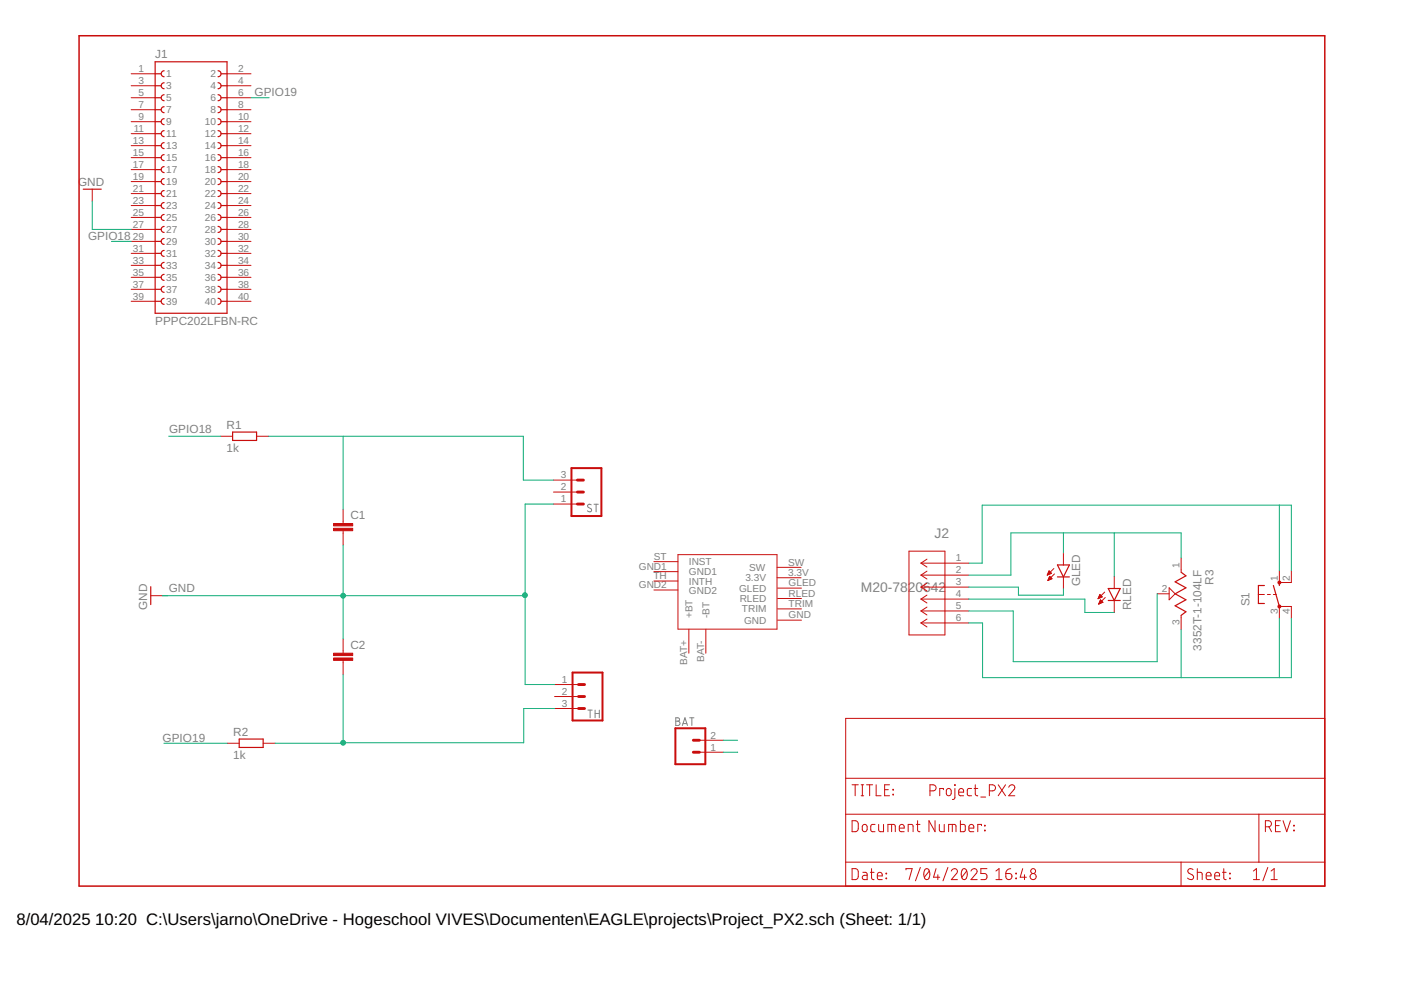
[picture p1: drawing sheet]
<svg xmlns="http://www.w3.org/2000/svg" width="297mm" height="210mm" viewBox="0 0 297 210" stroke-linecap="round" stroke-linejoin="round" font-family="sans-serif">
<g fill="none" stroke="#808080" stroke-width=".21">
<path d="M125.3 107a.41 .41 0 0 0-.6 0 .41 .41 0 0 0 .1 .6l.5 .2a.44 .44 0 0 1-.1 .7 .44 .44 0 0 1-.7-.2M125.9 106.9h1M126.4 106.9v1.6M124.7 150.6h.9M125.1 150.6v1.6M126.2 150.6v1.6M126.2 151.3h.9M127.1 150.6v1.6M143.3 152.2h.4a.36 .36 0 0 1 .4 .3 .36 .36 0 0 1-.4 .4 .46 .46 0 0 1 .5 .5 .46 .46 0 0 1-.5 .4h-.4zM143.3 152.9h.4M144.7 153.8l.5-1.6 .6 1.6M144.8 153.4h.8"/>
<path d="M146.2 152.2h.9M146.7 152.2v1.6"/>
</g>
<path d="M16.8 7.6h264.1v180.3h-264.1z" fill="none" stroke="#c90d0c" stroke-width=".32"/>
<g fill="none" stroke="#c90d0c" stroke-width=".21">
<path d="M27.8 15.6h5.1M27.8 18.2h5.1M48.1 15.6h5.1M48.1 18.2h5.1M27.8 20.7h5.1M27.8 23.3h5.1M27.8 25.8h5.1M27.8 28.3h5.1M27.8 30.9h5.1M27.8 33.4h5.1M27.8 36h5.1M27.8 38.5h5.1"/>
<path d="M48.1 20.7h5.1M48.1 23.3h5.1M48.1 25.8h5.1M48.1 28.3h5.1M48.1 30.9h5.1M48.1 33.4h5.1M48.1 36h5.1M48.1 38.5h5.1M19.6 40.1v2.6M27.8 41h5.1M27.8 43.6h5.1M27.8 46.1h5.1"/>
<path d="M27.8 48.6h5.1M27.8 51.2h5.1M27.8 53.7h5.1M27.8 56.3h5.1M27.8 58.8h5.1M48.1 41h5.1M48.1 43.6h5.1M48.1 46.1h5.1M48.1 48.6h5.1M48.1 51.2h5.1M48.1 53.7h5.1M48.1 56.3h5.1"/>
<path d="M48.1 58.8h5.1M27.8 61.3h5.1M27.8 63.9h5.1M48.1 61.3h5.1M48.1 63.9h5.1M46.8 92.5h2.5M54.4 92.5h2.5M72.7 107.9v3.1M72.7 112.5v3.1M117.3 106.9h5.1M117.3 104.3h5.1M117.3 101.8h5.1"/>
<path d="M138.6 119.1h5.1M143.7 117.6h21v15.8h-21zM192.7 116.9h7.6v17.7h-7.6zM195.3 119.4h10.1M195.3 119.4l1.2 .8M196.5 118.6l-1.2 .8M225.5 117.2v2.6M250.4 118.3v3M32 126.3h2.5M72.7 135.4v3.1M138.6 121.2h5.1M138.6 123.2h5.1"/>
<path d="M138.6 125.1h5.1M146 133.4v5.1M149.6 133.4v5.1M164.8 122.5h5M164.8 120.3h5M164.9 124.7h5M164.9 126.9h5M164.9 129.1h5M164.9 131.5h5M195.3 121.9h10.1M195.3 124.5h10.1M195.3 127h10.1"/>
<path d="M195.3 129.5h10.1M195.3 132.1h10.1M195.3 121.9l1.2 .9M195.3 124.5l1.2 .8M195.3 127l1.2 .8M195.3 129.5l1.2 .9M195.3 132.1l1.2 .8M196.5 121.1l-1.2 .8M196.5 123.6l-1.2 .9M196.5 126.2l-1.2 .8M196.5 128.7l-1.2 .8M196.5 131.3l-1.2 .8"/>
<path d="M222.1 121.9h.1M222.1 121.8h.3M222.2 121.7h.5M222.2 121.5h.7M222.2 123h.2M222.2 121.4h.6M222.2 122.9h.5M222.3 121.3h.4M222.3 122.7h.6M222.4 121.2h.1M222.4 122.6h.6M222.4 121.1l-.4 .8"/>
<path d="M222.4 121.1l.5 .5-.9 .3M222.4 121.1h.1M222.4 122.5h.5M222.5 122.4h.2M222.5 122.3h.1M222.5 122.2l.6 .5-.9 .4zM223.4 120.5l-1.4 1.4M223.6 121.7l-1.4 1.4M225.5 122.3v2.5M232.9 126.9h.1M232.9 126.7h.4M233 126.6h.6"/>
<path d="M233 128.1h.1M233 126.5h.6M233 127.9h.3M233.1 126.4h.4M233.1 127.8h.5M233.1 126.2h.3M233.1 127.7h.7M233.2 127.6h.5M233.2 126.1h.1M233.2 126l.5 .6-.9 .3zM233.2 127.4h.4M233.3 127.3h.2"/>
<path d="M233.3 127.2l-.4 .9M233.3 127.2l.5 .5M233.3 127.2h.1M233.8 127.7l-.9 .4M234.2 125.5l-1.4 1.4M234.3 126.7l-1.4 1.4M236.2 122.2v2.6M236.2 127.3v2.6M245.3 125.9h2.6M247.9 124.6l1.3 1.3-1.3 1.3zM250.4 130.5v3M266.8 126h1.3"/>
<path d="M268.7 126h.6M270 126h.6M271.3 121v2.5h2.5v-2.5M271.3 131.1v-2.5h2.5v2.5M48.2 157.6h2.5M55.8 157.6h2.5M72.7 140v3.1M117.6 145.1h5.1M117.6 147.7h5.1M117.6 150.2h5.1M148.3 159.5h5.1M148.3 157h5.1"/>
<path d="M179.3 152.3h101.6v35.6h-101.6zM179.3 172.6h101.6M179.3 165h101.6M180.7 174h.8l.4 .5 .1 1.2-.2 .4-.3 .2h-.8zM180.7 166.4h1.3M181.3 166.4v2.3M182.6 166.4h.5M182.6 168.7h.5M182.8 166.4v2.3M182.9 175l.5-.2a.92 .92 0 0 1 .2 1.5h-.4l-.4-.3zM183.7 166.4h1.3M184.4 166.4v2.3"/>
<path d="M185.5 174.8h-.6l-.3 .4 .1 1 .8 .1M185.8 166.4v2.3h1M186.3 174.8v1.2l.1 .2 .3 .1h.6v-1.5M187.6 167.4h.7M188.3 176.3v-1.5l1.4 .1 .1 1.4M188.6 166.4h-1v2.3h1M189 174.8v1.5M189.3 167.4l.1 .1zM189.3 168.4l.1 .1zM190.7 175.6h1a.55 .55 0 0 0-.3-.8 .55 .55 0 0 0-.7 .5l.1 .9 .9 .1M192.6 176.3v-1.5l.9 .1 .1 1.4M194.3 174.8h.8"/>
<path d="M194.5 174l.1 2.1 .5 .2M197.2 167.7h.6a.65 .65 0 0 0 .7-.7 .65 .65 0 0 0-.7-.6h-.6v2.3M198.2 174v2.3l-1.2-2.3v2.3M199.2 174.8v1.2l.1 .2 .3 .1h.6v-1.5M200 167.4v-.2h-.8v1.5M200.7 167.4l.4-.2 .4 .2 .2 .8a.52 .52 0 0 1-.5 .5 .52 .52 0 0 1-.6-.5zM201.1 176.3v-1.5l1.5 .1 .1 1.4M201.9 174.8v1.5M202.4 166.4l.1 .1zM202.5 167.2v1.9l-.2 .3-.4 .1M203.3 168h1a.55 .55 0 0 0-.4-.8 .55 .55 0 0 0-.6 .5l.1 .9 .9 .1M203.6 174v2.3h.8l.2-.2v-1.1l-.2-.2h-.8"/>
<path d="M205.4 175.6h1.1a.55 .55 0 0 0-.4-.8 .55 .55 0 0 0-.7 .5l.1 .9 1 .1M206 167.2h-.7l-.2 .4 .1 1 .8 .1M206.5 167.2h.8M206.8 166.4v1.9l.1 .3 .4 .1M207.9 169h1.1M208.1 175v-.2h-.8v1.5M208.7 176l.2 .1zM208.7 175l.2 .1zM209.8 167.7h.6a.65 .65 0 0 0 .7-.7 .65 .65 0 0 0-.7-.6h-.6v2.3M211.6 166.4l1.6 2.3M213.2 166.4l-1.6 2.3M213.9 166.9a.64 .64 0 0 1 .9-.5 .64 .64 0 0 1 .2 1l-1.1 1.3h1.3"/>
<path d="M266.9 172.6v10.2M268.3 175.3h.6a.65 .65 0 0 0 .7-.6 .65 .65 0 0 0-.7-.7h-.6v2.3M269 175.3l.6 1M270.4 175h.8M271.5 174h-1.1v2.3h1.1M272 174l.8 2.3 .8-2.3M274.3 175l.1 .1zM274.3 176l.1 .1zM179.3 182.8h101.6M180.7 184.2h.8l.4 .4 .1 1.3-.2 .3-.3 .3h-.8zM182.9 185h.7l.3 .3v1.2h-.6a.46 .46 0 0 1-.5-.5 .46 .46 0 0 1 .5-.4h.6M184.5 185h.8"/>
<path d="M184.8 184.2v1.9l.1 .3 .4 .1M186 185.7h1a.54 .54 0 0 0-.3-.7 .54 .54 0 0 0-.7 .5l.1 .9 .9 .1M187.9 185.1l.1 .2zM187.9 186.2l.1 .1zM192.1 184.4v-.2h1.3l-.7 2.3M195.1 183.9l-1 2.9M196.1 184.4a.62 .62 0 0 1 .8-.1 .62 .62 0 0 1 .2 .7 .99 .99 0 0 1-.7 1.5 1.65 1.65 0 0 1-.3-2.1zM197 184.7l-1 1.3M198.5 184.2l-.6 1.8h1.3M198.8 185.5v1M201 183.9l-1.1 2.9M201.7 184.7a.64 .64 0 0 1 .9-.5 .64 .64 0 0 1 .2 1l-1.1 1.3h1.3"/>
<path d="M204 184.4a.62 .62 0 0 1 .8-.1 .62 .62 0 0 1 .3 .7 .99 .99 0 0 1-.8 1.5 1.68 1.68 0 0 1-.3-2.1zM205 184.7l-1.1 1.3M205.9 184.7a.64 .64 0 0 1 .9-.5 .64 .64 0 0 1 .2 1l-1.1 1.3h1.3M209.3 184.2h-1.3v1h.7a.66 .66 0 0 1 .6 .7 .66 .66 0 0 1-.6 .6h-.7M211.2 186.5h1.2M211.2 184.7l.6-.5v2.3M213.3 185.2h.7a.65 .65 0 0 1 .5 .7 .65 .65 0 0 1-.6 .6 .65 .65 0 0 1-.6-.6zM214.3 184.2l-.7 .3-.3 .7M215.4 186.2l.1 .1zM215.4 185.1l.1 .2zM216.8 184.2l-.5 1.8h1.3M217.2 185.5v1"/>
<path d="M250.4 182.8v5.1M252.9 184.4a.58 .58 0 0 0-.8-.1 .58 .58 0 0 0 0 .8l.7 .4a.58 .58 0 0 1 .1 .9 .58 .58 0 0 1-.9 0l-.2-.2M253.9 185l.9 .1 .1 1.4M253.9 184.2v2.3M255.7 185.7h1.1a.54 .54 0 0 0-.4-.7 .54 .54 0 0 0-.7 .5l.1 .9 1 .1M257.5 185.7h1.1a.54 .54 0 0 0-.4-.7 .54 .54 0 0 0-.7 .5l.2 .9 .9 .1M259.2 185h.8M259.5 184.2v2.1l.5 .2M260.7 186.2l.1 .1zM260.7 185.1l.1 .2zM265.7 186.5h1.3M265.7 184.7l.7-.5v2.3"/>
<path d="M268.8 183.9l-1 2.9M269.5 186.5h1.3M269.5 184.7l.7-.5v2.3"/>
<circle cx="219" cy="184.7" r=".52"/>
<circle cx="219" cy="185.8" r=".65"/>
</g>
<g fill="none" stroke="#c90d0c" stroke-width=".25">
<path d="M32.9 15.6h1.3M32.9 13.1h15.2v53.3h-15.2zM32.9 18.2h1.3M34.8 15a.63 .63 0 0 0-.6 .6 .63 .63 0 0 0 .6 .7M34.8 17.5a.63 .63 0 0 0-.6 .7 .63 .63 0 0 0 .6 .6M46.2 15a.63 .63 0 0 1 .7 .6 .63 .63 0 0 1-.7 .7M46.2 17.5a.63 .63 0 0 1 .7 .7 .63 .63 0 0 1-.7 .6M46.9 15.6h1.2M46.9 18.2h1.2M32.9 20.7h1.3M32.9 23.3h1.3M32.9 25.8h1.3"/>
<path d="M32.9 28.3h1.3M32.9 30.9h1.3M32.9 33.4h1.3M32.9 36h1.3M32.9 38.5h1.3M34.8 20.1a.63 .63 0 0 0-.6 .6 .63 .63 0 0 0 .6 .7M34.8 22.6a.63 .63 0 0 0-.6 .7 .63 .63 0 0 0 .6 .6M34.8 25.2a.63 .63 0 0 0-.6 .6 .63 .63 0 0 0 .6 .6M34.8 27.7a.63 .63 0 0 0-.6 .6 .63 .63 0 0 0 .6 .7M34.8 30.2a.63 .63 0 0 0-.6 .7 .63 .63 0 0 0 .6 .6M34.8 32.8a.63 .63 0 0 0-.6 .6 .63 .63 0 0 0 .6 .7M34.8 35.3a.63 .63 0 0 0-.6 .7 .63 .63 0 0 0 .6 .6"/>
<path d="M34.8 37.9a.63 .63 0 0 0-.6 .6 .63 .63 0 0 0 .6 .6M46.2 20.1a.63 .63 0 0 1 .7 .6 .63 .63 0 0 1-.7 .7M46.2 22.6a.63 .63 0 0 1 .7 .7 .63 .63 0 0 1-.7 .6M46.2 25.2a.63 .63 0 0 1 .7 .6 .63 .63 0 0 1-.7 .6M46.2 27.7a.63 .63 0 0 1 .7 .6 .63 .63 0 0 1-.7 .7M46.2 30.2a.63 .63 0 0 1 .7 .7 .63 .63 0 0 1-.7 .6M46.2 32.8a.63 .63 0 0 1 .7 .6 .63 .63 0 0 1-.7 .7M46.2 35.3a.63 .63 0 0 1 .7 .7 .63 .63 0 0 1-.7 .6M46.2 37.9a.63 .63 0 0 1 .7 .6 .63 .63 0 0 1-.7 .6M46.9 20.7h1.2M46.9 23.3h1.2M46.9 25.8h1.2"/>
<path d="M46.9 28.3h1.2M46.9 30.9h1.2M46.9 33.4h1.2M46.9 36h1.2M46.9 38.5h1.2M17.7 40.1h3.8M32.9 41h1.3M32.9 43.6h1.3M32.9 46.1h1.3M32.9 48.6h1.3M32.9 51.2h1.3M32.9 53.7h1.3"/>
<path d="M32.9 56.3h1.3M32.9 58.8h1.3M34.8 40.4a.63 .63 0 0 0-.6 .6 .63 .63 0 0 0 .6 .7M34.8 42.9a.63 .63 0 0 0-.6 .7 .63 .63 0 0 0 .6 .6M34.8 45.5a.63 .63 0 0 0-.6 .6 .63 .63 0 0 0 .6 .6M34.8 48a.63 .63 0 0 0-.6 .6 .63 .63 0 0 0 .6 .7M34.8 50.5a.63 .63 0 0 0-.6 .7 .63 .63 0 0 0 .6 .6M34.8 53.1a.63 .63 0 0 0-.6 .6 .63 .63 0 0 0 .6 .7M34.8 55.6a.63 .63 0 0 0-.6 .7 .63 .63 0 0 0 .6 .6M34.8 58.2a.63 .63 0 0 0-.6 .6 .63 .63 0 0 0 .6 .6M46.2 40.4a.63 .63 0 0 1 .7 .6 .63 .63 0 0 1-.7 .7M46.2 42.9a.63 .63 0 0 1 .7 .7 .63 .63 0 0 1-.7 .6"/>
<path d="M46.2 45.5a.63 .63 0 0 1 .7 .6 .63 .63 0 0 1-.7 .6M46.2 48a.63 .63 0 0 1 .7 .6 .63 .63 0 0 1-.7 .7M46.2 50.5a.63 .63 0 0 1 .7 .7 .63 .63 0 0 1-.7 .6M46.2 53.1a.63 .63 0 0 1 .7 .6 .63 .63 0 0 1-.7 .7M46.2 55.6a.63 .63 0 0 1 .7 .7 .63 .63 0 0 1-.7 .6M46.2 58.2a.63 .63 0 0 1 .7 .6 .63 .63 0 0 1-.7 .6M46.9 41h1.2M46.9 43.6h1.2M46.9 46.1h1.2M46.9 48.6h1.2M46.9 51.2h1.2M46.9 53.7h1.2"/>
<path d="M46.9 56.3h1.2M46.9 58.8h1.2M32.9 61.3h1.3M32.9 63.9h1.3M34.8 60.7a.63 .63 0 0 0-.6 .6 .63 .63 0 0 0 .6 .7M34.8 63.2a.63 .63 0 0 0-.6 .7 .63 .63 0 0 0 .6 .6M46.2 60.7a.63 .63 0 0 1 .7 .6 .63 .63 0 0 1-.7 .7M46.2 63.2a.63 .63 0 0 1 .7 .7 .63 .63 0 0 1-.7 .6M46.9 61.3h1.2M46.9 63.9h1.2M49.3 91.6h5.1v1.8h-5.1zM224.2 119.8h2.5l-1.2 2.5z"/>
<path d="M32 124.4v3.8M224.2 122.3h2.5M235 124.8h2.5l-1.3 2.5zM235 127.3h2.5M250.4 121.3l1 .8-2.2 1.3 2.2 1.2-2.2 1.3 2.2 1.3-2.2 1.2 2.2 1.3-1 .8M268.1 124.1h-1.3v3.9h1.3M270 124.1l1.3 4.5M271.3 123.5v.6M50.7 156.7h5.1v1.8h-5.1z"/>
</g>
<g fill="#c90d0c" stroke="#c90d0c" stroke-width=".21">
<circle cx="271.3" cy="128.6" r=".32"/>
<circle cx="271.3" cy="123.5" r=".32"/>
</g>
<g fill="#c90d0c" stroke="#c90d0c" stroke-width=".21">
<path d="M70.7 112h4.1v.5h-4.1z"/>
<path d="M70.7 111h4.1v.5h-4.1z"/>
<path d="M70.7 139.5h4.1v.5h-4.1z"/>
<path d="M70.7 138.5h4.1v.5h-4.1z"/>
</g>
<path d="M121.2 99.3h6.3v10.1h-6.3zM121.4 142.6h6.3v10.2h-6.3zM143.2 154.4h6.3v7.6h-6.3z" fill="none" stroke="#c90d0c" stroke-width=".42"/>
<path d="M122.4 101.8h1.3M122.4 104.3h1.3M122.4 106.9h1.3M122.7 150.2h1.2M122.7 147.7h1.2M122.7 145.1h1.2M147 157h1.3M147 159.5h1.3" fill="none" stroke="#c90d0c" stroke-width=".61"/>
<g fill="none" stroke="#0dab76" stroke-width=".21">
<path d="M53.2 20.7h3.9M19.6 42.7v5.9h8.2M23.7 51.2h4.1M23.7 51.2h.1M35.8 92.5h11M56.9 92.5h54.1v9.3h6.3M72.7 92.5v15.4M72.7 115.6v19.8M117.3 106.9h-6v38.2h6.3M205.4 119.4h2.8v-12.3h65.6v13.9M225.5 113v4.2M236.2 113v9.2"/>
<path d="M250.4 118.3v-5.3h-36.1v8.9h-8.9M271.3 107.1v13.9M34.5 126.3h76.8M205.4 124.5h10.5v1.7h9.6v-1.4M205.4 127h24.6v2.9h6.2M245.3 125.9v14.4h-30.5v-10.8h-9.4M250.4 133.5v10.2M271.3 131.1v12.6M273.8 131.1v12.6h-65.5v-11.6h-2.9M34.8 157.6h13.4M72.7 143.1v14.5h-14.4M117.6 150.2h-6.6v7.3h-38.3"/>
<path d="M153.4 157h3M153.4 159.5h3"/>
</g>
<g fill="#0dab76" stroke="#0dab76" stroke-width=".21">
<circle cx="72.7" cy="126.3" r=".51"/>
<circle cx="111.3" cy="126.2" r=".51"/>
<circle cx="72.7" cy="157.5" r=".51"/>
</g>
<g font-size="3.5">
<text x="3.5" y="196.2">8/04/2025</text>
<text x="20.2" y="196.2">10:20 C:\Users\jarno\OneDrive - Hogeschool VIVES\Documenten\EAGLE\projects\Project_PX2.sch (Sheet: 1/1)</text>
</g>
<g font-size="2.9" fill="#808080">
<text x="198.2" y="114.1">J2</text>
<text x="182.5" y="125.5">M20-7820642</text>
</g>
<g font-size="2.5" fill="#808080">
<text x="32.9" y="12.3">J1</text>
<text x="54" y="20.3">GPIO19</text>
<text x="16.6" y="39.4">GND</text>
<text x="18.7" y="50.9">GPIO18</text>
<text x="32.9" y="69">PPPC202LFBN-RC</text>
<text x="35.9" y="91.9">GPIO18</text>
<text x="48" y="95.8">1k</text>
<text x="48" y="91">R1</text>
<text x="74.3" y="110.1">C1</text>
<text x="35.8" y="125.5">GND</text>
<text x="229" y="124.3" transform="rotate(-90 229 124.3)">GLED</text>
<text x="257.3" y="124" transform="rotate(-90 257.3 124)">R3</text>
<text x="31.2" y="129.3" transform="rotate(-90 31.2 129.3)">GND</text>
<text x="239.8" y="129.3" transform="rotate(-90 239.8 129.3)">RLED</text>
<text x="264.9" y="128.6" transform="rotate(-90 264.9 128.6)">S1</text>
<text x="74.3" y="137.6">C2</text>
<text x="254.7" y="138" transform="rotate(-90 254.7 138)">3352T-1-104LF</text>
<text x="34.5" y="157.3">GPIO19</text>
<text x="49.4" y="160.9">1k</text>
<text x="49.4" y="156.1">R2</text>
</g>
<g font-size="2.1" fill="#808080">
<text x="29.4" y="15.3">1</text>
<text x="29.4" y="17.8">3</text>
<text x="35.2" y="16.4">1</text>
<text x="44.6" y="16.4">2</text>
<text x="50.5" y="15.3">2</text>
<text x="50.5" y="17.8">4</text>
<text x="29.4" y="20.4">5</text>
<text x="29.4" y="22.9">7</text>
<text x="35.2" y="18.9">3</text>
<text x="35.2" y="21.5">5</text>
<text x="44.6" y="18.9">4</text>
<text x="44.6" y="21.5">6</text>
<text x="50.5" y="20.4">6</text>
<text x="50.5" y="22.9">8</text>
<text x="28.3" y="28">11</text>
<text x="29.4" y="25.4">9</text>
<text x="35.2" y="24">7</text>
<text x="35.2" y="26.6">9</text>
<text x="35.2" y="29.1">11</text>
<text x="43.4" y="26.6">10</text>
<text x="43.4" y="29.1">12</text>
<text x="44.6" y="24">8</text>
<text x="50.5" y="25.4">10</text>
<text x="50.5" y="28">12</text>
<text x="28.2" y="30.5">13</text>
<text x="28.2" y="33.1">15</text>
<text x="28.2" y="35.6">17</text>
<text x="35.2" y="31.6">13</text>
<text x="35.2" y="34.2">15</text>
<text x="43.4" y="31.6">14</text>
<text x="43.4" y="34.2">16</text>
<text x="50.5" y="30.5">14</text>
<text x="50.5" y="33.1">16</text>
<text x="50.5" y="35.6">18</text>
<text x="28.2" y="38.1">19</text>
<text x="28.2" y="40.7">21</text>
<text x="35.2" y="36.7">17</text>
<text x="35.2" y="39.3">19</text>
<text x="35.2" y="41.8">21</text>
<text x="43.4" y="36.7">18</text>
<text x="43.4" y="39.3">20</text>
<text x="43.4" y="41.8">22</text>
<text x="50.5" y="38.1">20</text>
<text x="50.5" y="40.7">22</text>
<text x="28.2" y="43.2">23</text>
<text x="28.2" y="45.8">25</text>
<text x="35.2" y="44.3">23</text>
<text x="35.2" y="46.9">25</text>
<text x="43.4" y="44.3">24</text>
<text x="43.4" y="46.9">26</text>
<text x="50.5" y="43.2">24</text>
<text x="50.5" y="45.8">26</text>
<text x="28.2" y="48.3">27</text>
<text x="28.2" y="50.8">29</text>
<text x="28.2" y="53.4">31</text>
<text x="35.2" y="49.4">27</text>
<text x="35.2" y="52">29</text>
<text x="43.4" y="49.4">28</text>
<text x="43.4" y="52">30</text>
<text x="50.5" y="48.3">28</text>
<text x="50.5" y="50.8">30</text>
<text x="50.5" y="53.4">32</text>
<text x="28.2" y="55.9">33</text>
<text x="28.2" y="58.5">35</text>
<text x="35.2" y="54.5">31</text>
<text x="35.2" y="57">33</text>
<text x="35.2" y="59.6">35</text>
<text x="43.4" y="54.5">32</text>
<text x="43.4" y="57">34</text>
<text x="43.4" y="59.6">36</text>
<text x="50.5" y="55.9">34</text>
<text x="50.5" y="58.5">36</text>
<text x="28.2" y="61">37</text>
<text x="28.2" y="63.5">39</text>
<text x="35.2" y="62.1">37</text>
<text x="35.2" y="64.6">39</text>
<text x="43.4" y="62.1">38</text>
<text x="43.4" y="64.6">40</text>
<text x="50.5" y="61">38</text>
<text x="50.5" y="63.5">40</text>
<text x="118.9" y="101.4">3</text>
<text x="118.9" y="106.5">1</text>
<text x="118.9" y="104">2</text>
<text x="138.7" y="118.7">ST</text>
<text x="146.1" y="119.9">INST</text>
<text x="167.1" y="119.9">SW</text>
<text x="202.7" y="119">1</text>
<text x="135.4" y="120.8">GND1</text>
<text x="135.4" y="124.7">GND2</text>
<text x="138.5" y="122.8">TH</text>
<text x="146.1" y="122">GND1</text>
<text x="146.1" y="124">INTH</text>
<text x="146.1" y="125.9">GND2</text>
<text x="156.7" y="125.5">GLED</text>
<text x="158" y="123.3">3.3V</text>
<text x="158.9" y="121.1">SW</text>
<text x="167.1" y="122.1">3.3V</text>
<text x="167.2" y="124.3">GLED</text>
<text x="202.7" y="121.6">2</text>
<text x="202.7" y="124.1">3</text>
<text x="246.3" y="125.5">2</text>
<text x="250.1" y="120.5" transform="rotate(-90 250.1 120.5)">1</text>
<text x="270.9" y="123.2" transform="rotate(-90 270.9 123.2)">1</text>
<text x="273.4" y="123.2" transform="rotate(-90 273.4 123.2)">2</text>
<text x="146.8" y="131.1" transform="rotate(-90 146.8 131.1)">+BT</text>
<text x="150.4" y="131.1" transform="rotate(-90 150.4 131.1)">-BT</text>
<text x="156.8" y="127.7">RLED</text>
<text x="157.3" y="129.9">TRIM</text>
<text x="167.2" y="126.5">RLED</text>
<text x="167.2" y="128.7">TRIM</text>
<text x="167.2" y="131.1">GND</text>
<text x="202.7" y="126.7">4</text>
<text x="202.7" y="129.2">5</text>
<text x="202.7" y="131.7">6</text>
<text x="270.9" y="130.1" transform="rotate(-90 270.9 130.1)">3</text>
<text x="273.4" y="130.1" transform="rotate(-90 273.4 130.1)">4</text>
<text x="157.8" y="132.3">GND</text>
<text x="250.1" y="132.5" transform="rotate(-90 250.1 132.5)">3</text>
<text x="145.7" y="141" transform="rotate(-90 145.7 141)">BAT+</text>
<text x="149.3" y="140.3" transform="rotate(-90 149.3 140.3)">BAT-</text>
<text x="119.1" y="144.8">1</text>
<text x="119.1" y="147.3">2</text>
<text x="119.1" y="149.9">3</text>
<text x="150.6" y="159.1">1</text>
<text x="150.6" y="156.6">2</text>
</g>
</svg>
